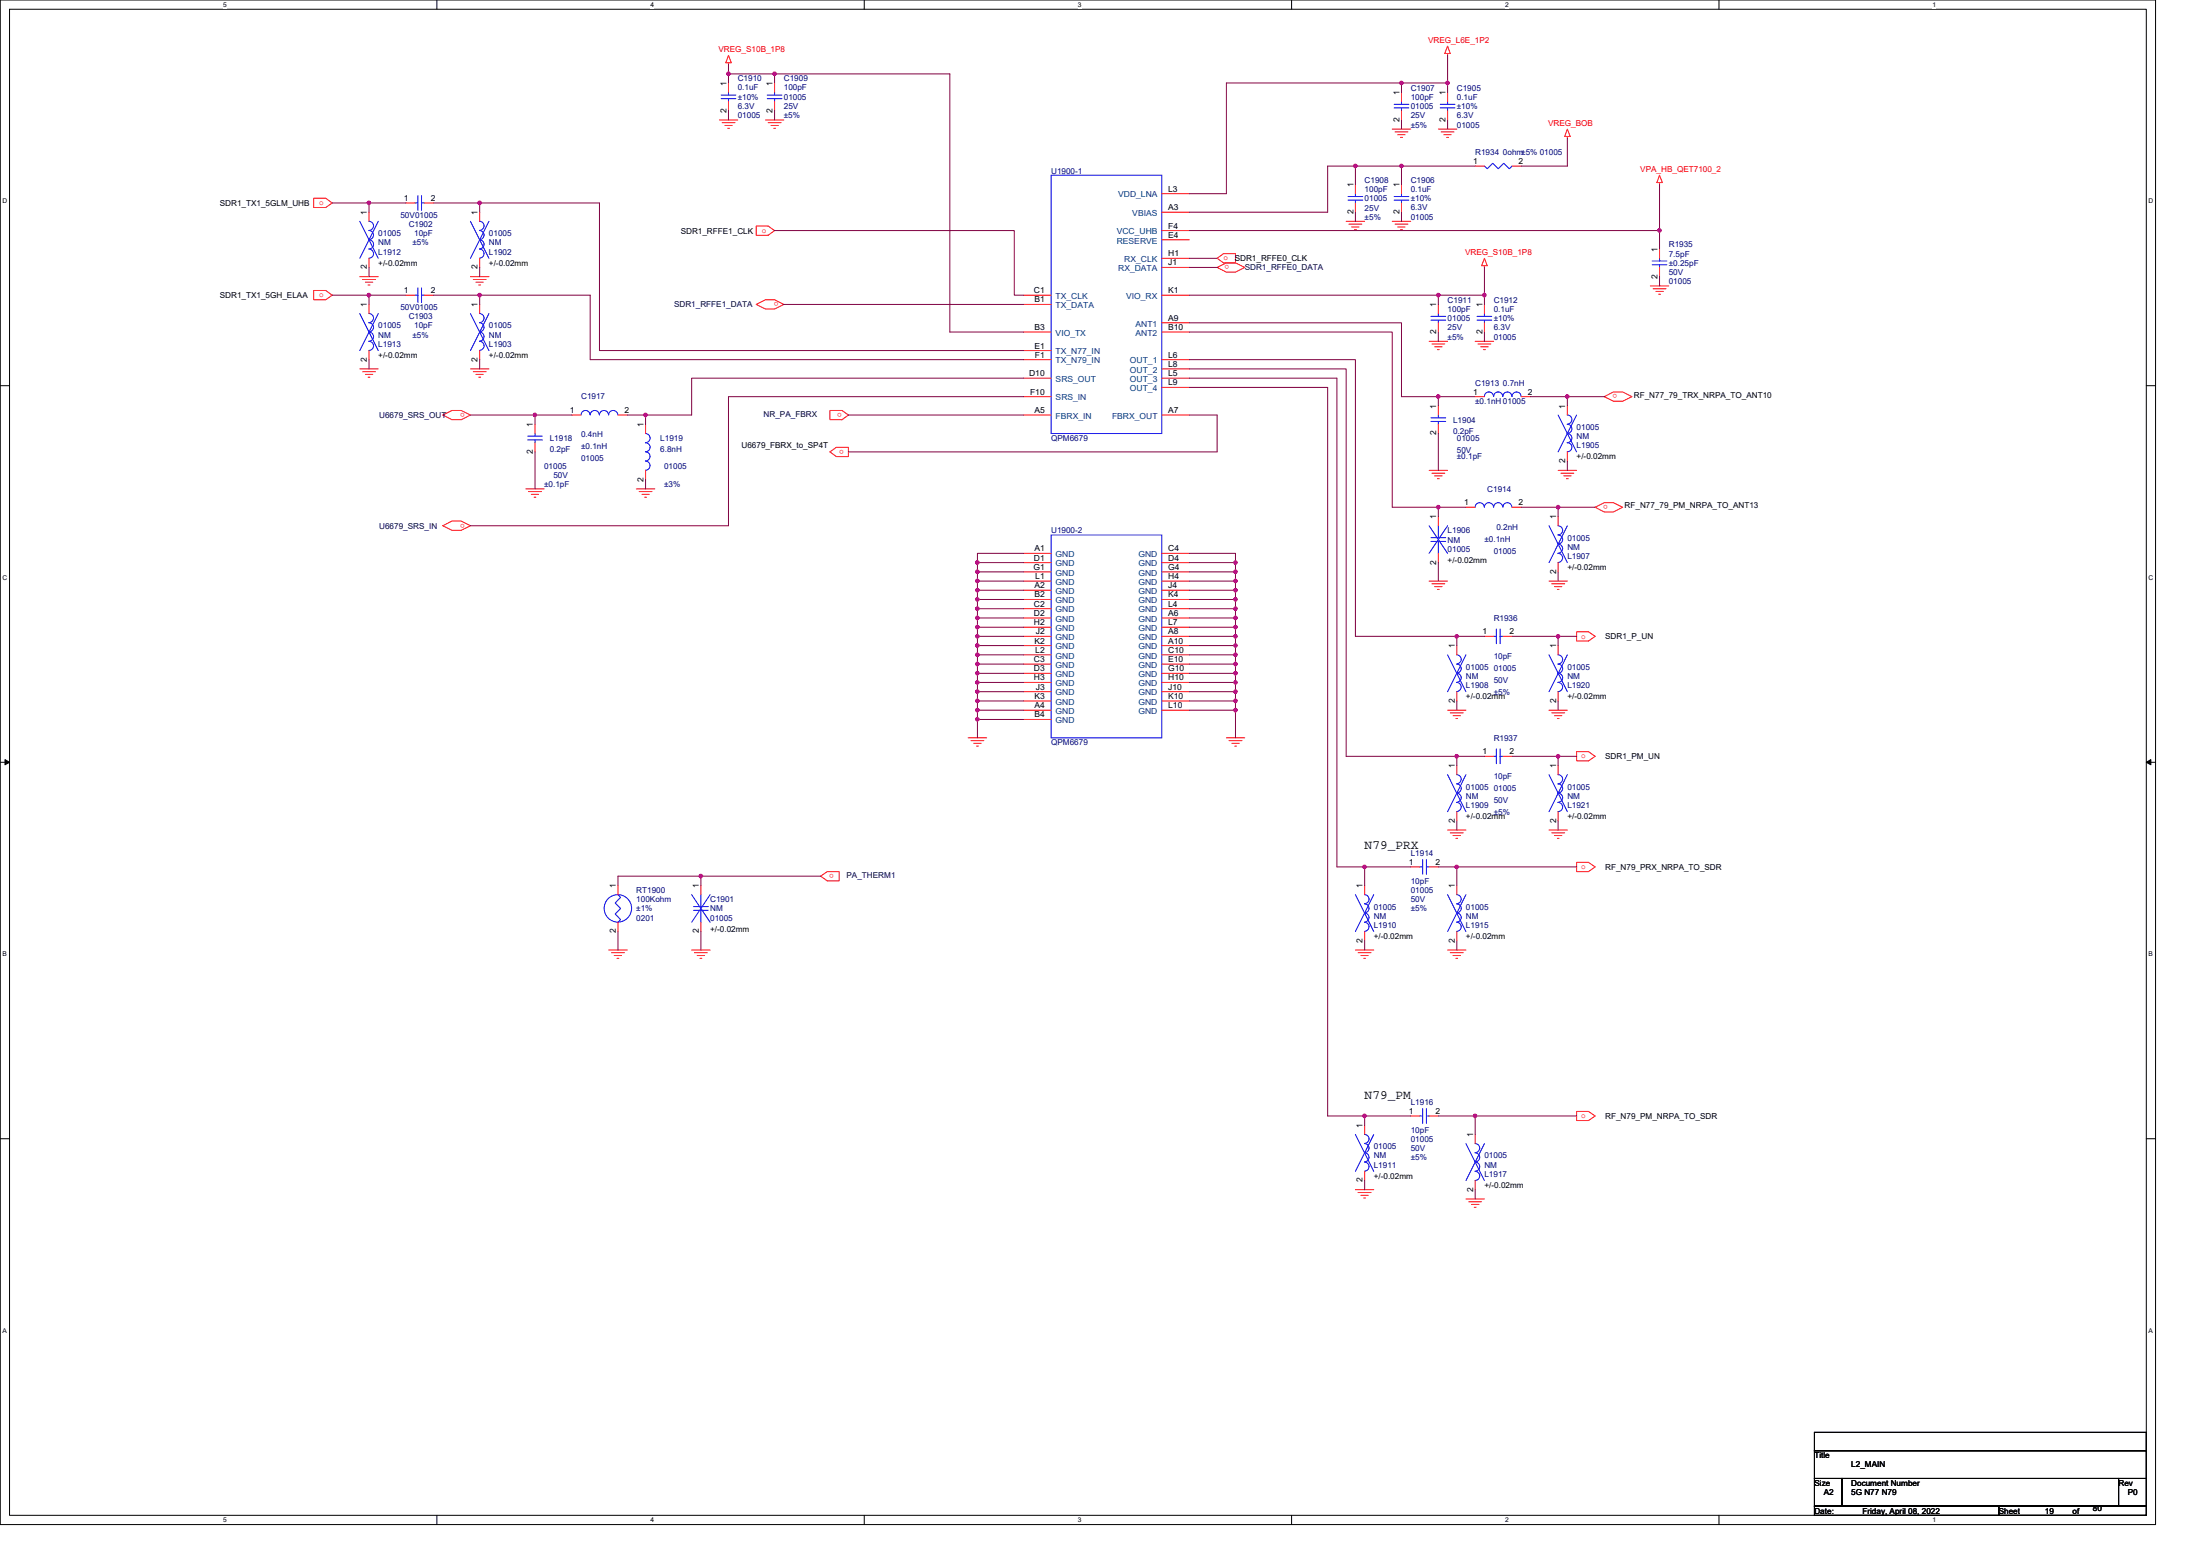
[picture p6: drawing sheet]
<svg xmlns="http://www.w3.org/2000/svg" width="297mm" height="210mm" viewBox="0 0 297 210" stroke-linecap="round" stroke-linejoin="round" font-family="sans-serif">
<path d="M0 0h291v205.7h-291zM1.3 1.2h288.5v203.3h-288.5z" fill="none" stroke="#000" stroke-width=".14"/>
<g fill="#fff">
<path d="M30.1 .1h.5v1h-.5z"/>
<path d="M30.1 204.6h.5v1h-.5z"/>
</g>
<path d="M59 0v1.2M59 204.5v1.2" fill="none" stroke="#000" stroke-width=".14"/>
<g fill="#fff">
<path d="M87.8 .1h.5v1h-.5z"/>
<path d="M87.8 204.6h.5v1h-.5z"/>
</g>
<path d="M116.7 0v1.2M116.7 204.5v1.2" fill="none" stroke="#000" stroke-width=".14"/>
<g fill="#fff">
<path d="M145.5 .1h.5v1h-.5z"/>
<path d="M145.5 204.6h.5v1h-.5z"/>
</g>
<path d="M174.4 0v1.2M174.4 204.5v1.2" fill="none" stroke="#000" stroke-width=".14"/>
<g fill="#fff">
<path d="M203.2 .1h.5v1h-.5z"/>
<path d="M203.2 204.6h.5v1h-.5z"/>
</g>
<path d="M232.1 0v1.2M232.1 204.5v1.2" fill="none" stroke="#000" stroke-width=".14"/>
<g fill="#fff">
<path d="M260.9 .1h.5v1h-.5z"/>
<path d="M260.9 204.6h.5v1h-.5z"/>
<path d="M.4 26.6h.6v1h-.6z"/>
<path d="M290.1 26.6h.6v1h-.6z"/>
<path d="M.4 77.4h.6v1h-.6z"/>
<path d="M290.1 77.4h.6v1h-.6z"/>
</g>
<path d="M0 52h1.3M289.8 52h1.2" fill="none" stroke="#000" stroke-width=".14"/>
<g fill="#fff">
<path d="M.4 128.3h.5v1h-.5z"/>
<path d="M290.1 128.3h.6v1h-.6z"/>
</g>
<path d="M0 102.9h1.3M289.8 102.9h1.2" fill="none" stroke="#000" stroke-width=".14"/>
<path d="M.7 102.5l.6 .4-.6 .3zM289.8 102.9l.6-.4v.7z" fill="#000" stroke="#000" stroke-width=".14"/>
<g fill="#fff">
<path d="M.4 179.1h.5v1h-.5z"/>
<path d="M290.1 179.1h.6v1h-.6z"/>
</g>
<path d="M0 153.7h1.3M289.8 153.7h1.2M245 199.5h3.7v3.7h-3.7zM245 193.3h44.8v2.5h-44.8zM245 195.8h44.8v3.7h-44.8zM248.7 199.5h37.3v3.7h-37.3zM286 199.5h3.8v3.7h-3.8zM245 203.2h24.9v1.3h-24.9zM269.9 203.2h19.9v1.3h-19.9z" fill="none" stroke="#000" stroke-width=".14"/>
<g fill="none" stroke="#f00" stroke-width=".14">
<path d="M97.1 16.2h2.5M97.5 16.6h1.7M97.9 16.9h1M98.3 17.3h.2M98.4 7.5l.3 1h-.7zM98.4 8.5v.2M98.4 11.2v1.2M98.4 13.7v1.2M103.4 16.2h2.4M103.7 16.6h1.8M104.1 16.9h1M104.5 17.3h.2"/>
<path d="M104.6 11.2v1.2M104.6 13.7v1.2M188 17.4h2.5M188.4 17.8h1.7M188.7 18.2h1M189.1 18.5h.3M189.2 12.4v1.3M189.2 14.9v1.3M194.2 17.4h2.5M194.6 17.8h1.7M194.9 18.2h1M195.3 18.5h.3"/>
<path d="M195.4 6.2l.4 1h-.7zM195.4 7.2v.3M195.4 12.4v1.3M195.4 14.9v1.3M211.6 18.4v.3M211.6 17.4l.4 1h-.7zM42.4 26.8h1.6l.8 .6-.8 .6h-1.6zM42.4 39.2h1.6l.8 .6-.8 .6h-1.6zM48.6 37.3h2.5M49 37.7h1.7M49.3 38.1h1M49.7 38.5h.3"/>
<path d="M49.8 28.6v1.3M49.8 34.9v1.2M54.8 27.4h1.2M54.8 39.8h1.2M57.3 27.4h1.2M57.3 39.8h1.2M63.5 37.3h2.5M63.9 37.7h1.7M64.3 38.1h1M64.6 38.5h.3M64.8 28.6v1.3M64.8 34.9v1.2"/>
<path d="M102.1 30.5h1.6l.9 .6-.9 .6h-1.6zM138.2 39.8h3.7M156.9 26.1h3.7M156.9 28.6h3.7M156.9 31.1h3.7M156.9 32.4h3.7M156.9 34.9h3.7M156.9 36.1h3.7M156.9 39.8h3.7M164.3 36.1l1.3-.6h1.2l1.3 .6-1.3 .6h-1.2zM164.3 34.9l.9-.7h1.6v1.3h-1.6zM181.8 29.9h2.5"/>
<path d="M182.1 30.2h1.8M182.5 30.6h1M182.9 31h.2M183 24.9v1.2M183 27.4v1.2M188 29.9h2.5M188.4 30.2h1.7M188.7 30.6h1M189.1 31h.3M189.2 24.9v1.2M189.2 27.4v1.2M199.2 22.4h1.2"/>
<path d="M200.4 35.9v.2M200.4 34.9l.4 1h-.8zM204.1 22.4h1.3M222.8 38.6h2.5M223.2 39h1.7M223.6 39.3h1M223.9 39.7h.3M224.1 23.6l.3 1h-.7zM224.1 24.6v.3M224.1 33.6v1.3M224.1 36.1v1.2M48.6 49.8h2.5"/>
<path d="M49 50.2h1.7M49.3 50.5h1M49.7 50.9h.3M49.8 41.1v1.2M49.8 47.3v1.2M59.8 56l1.2-.6h1.3l1.2 .6-1.2 .6h-1.3zM63.5 49.8h2.5M63.9 50.2h1.7M64.3 50.5h1M64.6 50.9h.3M64.8 41.1v1.2M64.8 47.3v1.2"/>
<path d="M72.2 57.3v1.2M72.2 59.8v1.2M77.2 56h1.3M83.4 56h1.3M87.2 57.3v1.2M102.1 41.1l1.3-.7h1.2l1.2 .7-1.2 .6h-1.2zM112.1 55.4h1.6l.9 .6-.9 .6h-1.6zM138.2 41.1h3.7M138.2 44.8h3.7M138.2 47.3h3.7M138.2 48.5h3.7M138.2 51h3.7"/>
<path d="M138.2 53.5h3.7M138.2 56h3.7M156.9 43.6h3.7M156.9 44.8h3.7M156.9 48.5h3.7M156.9 49.8h3.7M156.9 51h3.7M156.9 52.3h3.7M156.9 56h3.7M193 46.1h2.4M193.3 46.4h1.8M193.7 46.8h1"/>
<path d="M194.1 47.2h.2M194.2 41.1v1.2M194.2 43.6v1.2M194.2 54.8v1.2M194.2 57.3v1.2M199.2 53.5h1.2M199.2 46.1h2.5M199.6 46.4h1.7M199.9 46.8h1M200.3 47.2h.3M200.4 41.1v1.2M200.4 43.6v1.2"/>
<path d="M205.4 53.5h1.2M211.6 54.8v1.2M216.6 53.5l1.2-.6h1.3l1.2 .6-1.2 .6h-1.3zM59.8 71l1.2-.7h1.3l1.2 .7-1.2 .6h-1.3zM71 66h2.5M71.3 66.3h1.8M71.7 66.7h1M72.1 67.1h.2M85.9 66h2.5M86.3 66.3h1.7M86.7 66.7h1M87 67.1h.3"/>
<path d="M87.2 63.5v1.2M112.1 61l.8-.6h1.7v1.2h-1.7zM138.2 74.7h3.7M138.2 75.9h3.7M138.2 77.2h3.7M138.2 78.4h3.7M138.2 79.7h3.7M156.9 74.7h3.7M156.9 75.9h3.7M156.9 77.2h3.7M156.9 78.4h3.7M156.9 79.7h3.7"/>
<path d="M193 63.5h2.4M193 78.4h2.4M193.3 63.9h1.8M193.3 78.8h1.8M193.7 64.2h1M193.7 79.2h1M194.1 64.6h.2M194.1 79.5h.2M194.2 69.7v1.3M194.2 74.7v1.2M197.9 68.5h1.3M204.1 68.5h1.3"/>
<path d="M209.1 78.4h2.5M209.5 78.8h1.8M209.9 79.2h1M210.3 79.5h.2M210.4 63.5h2.5M210.4 69.7v1.3M210.4 75.9v1.3M210.8 63.9h1.7M211.1 64.2h1M211.5 64.6h.2M211.6 61v1.2M215.4 68.5l1.2-.7h1.2l1.3 .7-1.3 .6h-1.2z"/>
<path d="M130.7 99.6h2.5M131.1 99.9h1.7M138.2 80.9h3.7M138.2 82.1h3.7M138.2 83.4h3.7M138.2 84.6h3.7M138.2 85.9h3.7M138.2 87.1h3.7M138.2 88.4h3.7M138.2 89.6h3.7M138.2 90.9h3.7M138.2 92.1h3.7"/>
<path d="M138.2 93.3h3.7M138.2 94.6h3.7M138.2 95.8h3.7M138.2 97.1h3.7M156.9 80.9h3.7M156.9 82.1h3.7M156.9 83.4h3.7M156.9 84.6h3.7M156.9 85.9h3.7M156.9 87.1h3.7M156.9 88.4h3.7M156.9 89.6h3.7"/>
<path d="M156.9 90.9h3.7M156.9 92.1h3.7M156.9 93.3h3.7M156.9 94.6h3.7M156.9 95.8h3.7M165.6 99.6h2.5M165.9 99.9h1.8M195.4 95.8h2.5M195.8 96.2h1.8M196.2 96.6h1M196.6 97h.2M196.7 87.1v1.3"/>
<path d="M196.7 93.3v1.3M200.4 85.9h1.3M202.9 85.9h1.2M209.1 95.8h2.5M209.5 96.2h1.8M209.9 96.6h1M210.3 97h.2M210.4 87.1v1.3M210.4 93.3v1.3M212.9 85.3h1.6l.9 .6-.9 .6h-1.6zM83.4 119.5v1.2M94.6 119.5v1.2"/>
<path d="M110.8 118.2l.9-.6h1.6v1.3h-1.6zM131.5 100.3h1M131.8 100.7h.3M166.3 100.3h1M166.7 100.7h.2M184.3 119.5v1.2M190.5 117h1.2M193 117h1.2M195.4 112h2.5M195.8 112.4h1.8M196.2 112.8h1M196.6 113.1h.2"/>
<path d="M196.7 103.3v1.2M196.7 109.5v1.3M196.7 119.5v1.2M200.4 102.1h1.3M202.9 102.1h1.2M209.1 112h2.5M209.5 112.4h1.8M209.9 112.8h1M210.3 113.1h.2M210.4 103.3v1.2M210.4 109.5v1.3M212.9 101.4h1.6l.9 .7-.9 .6h-1.6z"/>
<path d="M212.9 116.4h1.6l.9 .6-.9 .6h-1.6zM82.2 128.2h2.5M82.6 128.6h1.7M82.9 128.9h1M83.3 129.3h.3M83.4 124.5v1.2M93.4 128.2h2.5M93.8 128.6h1.7M94.1 128.9h1M94.5 129.3h.3M94.6 124.5v1.2M183 128.2h2.5"/>
<path d="M183.4 128.6h1.7M183.7 128.9h1M184.1 129.3h.3M184.3 125.7v1.3M195.4 128.2h2.5M195.8 128.6h1.8M196.2 128.9h1M196.6 129.3h.2M196.7 125.7v1.3M184.3 151.8v1.3M184.3 158.1v1.2M190.5 150.6h1.2"/>
<path d="M193 150.6h1.2M199.2 153.1v1.2M199.2 159.3v1.2M212.9 150h1.6l.9 .6-.9 .6h-1.6zM183 160.5h2.5M183.4 160.9h1.7M183.7 161.3h1M184.1 161.7h.3M197.9 161.8h2.5M198.3 162.2h1.7M198.7 162.5h1M199 162.9h.3"/>
</g>
<g fill="none" stroke="#00f" stroke-width=".14">
<path d="M97.4 12.8h2M97.4 13.3h2M98.4 12.4v.4M98.4 13.3v.4M103.6 12.8h2M103.6 13.3h2M104.6 12.4v.4M104.6 13.3v.4M188.2 14.1h2M188.2 14.6h2M189.2 13.7v.4M189.2 14.6v.3"/>
<path d="M194.5 14.1h1.9M194.5 14.6h1.9M195.4 13.7v.4M195.4 14.6v.3M48.6 29.9l2.5 5M49.8 29.9a.61 .61 0 0 1 .6 .6 .61 .61 0 0 1-.6 .6M49.8 31.1a.61 .61 0 0 1 .6 .6 .61 .61 0 0 1-.6 .6M49.8 32.4a.61 .61 0 0 1 .6 .6 .61 .61 0 0 1-.6 .6M49.8 33.6a.61 .61 0 0 1 .6 .6 .61 .61 0 0 1-.6 .6M51.1 29.9l-2.5 5M56 27.4h.4M56 39.8h.4"/>
<path d="M56.4 26.4v2M56.4 38.8v2M56.9 26.4v2M56.9 27.4h.4M56.9 38.8v2M56.9 39.8h.4M63.5 29.9l2.5 5M64.7 29.9a.61 .61 0 0 1 .7 .6 .61 .61 0 0 1-.7 .6M64.7 31.1a.61 .61 0 0 1 .7 .6 .61 .61 0 0 1-.7 .6M64.7 32.4a.61 .61 0 0 1 .7 .6 .61 .61 0 0 1-.7 .6M64.7 33.6a.61 .61 0 0 1 .7 .6 .61 .61 0 0 1-.7 .6M66 29.9l-2.5 5"/>
<path d="M141.9 23.6h15v34.9h-15zM182 26.5h2M182 27h2M183 26.1v.4M183 27v.4M188.2 26.5h2M188.2 27h2M189.2 26.1v.4M189.2 27v.4M200.4 22.4l.4 .4 .7-.8 .8 .8 .7-.8 .8 .8 .3-.4M223.1 35.2h2M223.1 35.7h2"/>
<path d="M224.1 34.9v.3M224.1 35.7v.4M48.6 42.3l2.5 5M49.8 42.3a.61 .61 0 0 1 .6 .6 .61 .61 0 0 1-.6 .6M49.8 43.6a.61 .61 0 0 1 .6 .6 .61 .61 0 0 1-.6 .6M49.8 44.8a.61 .61 0 0 1 .6 .6 .61 .61 0 0 1-.6 .6M49.8 46.1a.61 .61 0 0 1 .6 .6 .61 .61 0 0 1-.6 .6M51.1 42.3l-2.5 5M63.5 42.3l2.5 5M64.7 42.3a.61 .61 0 0 1 .7 .6 .61 .61 0 0 1-.7 .6M64.7 43.6a.61 .61 0 0 1 .7 .6 .61 .61 0 0 1-.7 .6M64.7 44.8a.61 .61 0 0 1 .7 .6 .61 .61 0 0 1-.7 .6"/>
<path d="M64.7 46.1a.61 .61 0 0 1 .7 .6 .61 .61 0 0 1-.7 .6M66 42.3l-2.5 5M71.2 58.9h2M71.2 59.4h2M72.2 58.5v.4M72.2 59.4v.4M79.7 56a.6 .6 0 0 0-.6-.6 .6 .6 0 0 0-.6 .6M80.9 56a.61 .61 0 0 0-.6-.6 .61 .61 0 0 0-.6 .6M82.2 56a.61 .61 0 0 0-.6-.6 .61 .61 0 0 0-.7 .6M83.4 56a.61 .61 0 0 0-.6-.6 .61 .61 0 0 0-.6 .6M87.1 58.5a.61 .61 0 0 1 .7 .6 .61 .61 0 0 1-.7 .6 .61 .61 0 0 1 .7 .6 .61 .61 0 0 1-.7 .7M193.2 42.7h2"/>
<path d="M193.2 43.2h2M193.2 56.4h2M193.2 56.9h2M194.2 42.3v.4M194.2 43.2v.4M194.2 56v.4M194.2 56.9v.4M199.4 42.7h2M199.4 43.2h2M200.4 42.3v.4M200.4 43.2v.4M201.7 53.5a.61 .61 0 0 0-.7-.6 .61 .61 0 0 0-.6 .6"/>
<path d="M202.9 53.5a.61 .61 0 0 0-.6-.6 .61 .61 0 0 0-.6 .6M204.1 53.5a.6 .6 0 0 0-.6-.6 .6 .6 0 0 0-.6 .6M205.4 53.5a.61 .61 0 0 0-.6-.6 .61 .61 0 0 0-.7 .6M210.4 56l2.5 5M211.6 56a.61 .61 0 0 1 .6 .6 .61 .61 0 0 1-.6 .6 .62 .62 0 0 1 .6 .7 .62 .62 0 0 1-.6 .6 .62 .62 0 0 1 .6 .6 .62 .62 0 0 1-.6 .6 .61 .61 0 0 1 .6 .6 .61 .61 0 0 1-.6 .7M212.9 56l-2.5 5M87.1 61a.61 .61 0 0 1 .7 .6 .61 .61 0 0 1-.7 .6M87.1 62.2a.61 .61 0 0 1 .7 .6 .61 .61 0 0 1-.7 .7M141.9 72.2h15v27.4h-15zM193 71l2.4 3.7M193.2 72.6h2M193.2 73.1h2"/>
<path d="M194.2 71v1.6M194.2 73.1v1.6M195.4 71l-2.4 3.7M200.4 68.4a.61 .61 0 0 0-.6-.6 .61 .61 0 0 0-.6 .6M201.7 68.4a.61 .61 0 0 0-.7-.6 .61 .61 0 0 0-.6 .6M202.9 68.4a.61 .61 0 0 0-.6-.6 .61 .61 0 0 0-.6 .6M204.1 68.4a.6 .6 0 0 0-.6-.6 .6 .6 0 0 0-.6 .6M209.1 71l2.5 4.9M210.4 71a.61 .61 0 0 1 .6 .6 .61 .61 0 0 1-.6 .6M210.4 72.2a.6 .6 0 0 1 .6 .6 .6 .6 0 0 1-.6 .6 .62 .62 0 0 1 .6 .6 .62 .62 0 0 1-.6 .7 .62 .62 0 0 1 .6 .6 .62 .62 0 0 1-.6 .6M211.6 71l-2.5 4.9M195.4 88.4l2.5 4.9"/>
<path d="M196.7 88.4a.61 .61 0 0 1 .6 .6 .61 .61 0 0 1-.6 .6M196.7 89.6a.61 .61 0 0 1 .6 .6 .61 .61 0 0 1-.6 .6M196.7 90.9a.6 .6 0 0 1 .6 .6 .6 .6 0 0 1-.6 .6 .62 .62 0 0 1 .6 .6 .62 .62 0 0 1-.6 .6M197.9 88.4l-2.5 4.9M201.7 85.9h.3M202 84.9v2M202.5 84.9v2M202.5 85.9h.4M209.1 88.4l2.5 4.9M210.4 88.4a.61 .61 0 0 1 .6 .6 .61 .61 0 0 1-.6 .6M210.4 89.6a.61 .61 0 0 1 .6 .6 .61 .61 0 0 1-.6 .6M210.4 90.9a.6 .6 0 0 1 .6 .6 .6 .6 0 0 1-.6 .6 .62 .62 0 0 1 .6 .6 .62 .62 0 0 1-.6 .6"/>
<path d="M211.6 88.4l-2.5 4.9M191.7 117h.4M192.1 116v2M192.6 116v2M192.6 117h.4M195.4 104.5l2.5 5M196.7 104.5a.61 .61 0 0 1 .6 .7 .61 .61 0 0 1-.6 .6 .62 .62 0 0 1 .6 .6 .62 .62 0 0 1-.6 .6 .62 .62 0 0 1 .6 .6 .62 .62 0 0 1-.6 .7 .62 .62 0 0 1 .6 .6 .62 .62 0 0 1-.6 .6M197.9 104.5l-2.5 5M201.7 102.1h.3M202 101.1v2M202.5 101.1v2M202.5 102.1h.4"/>
<path d="M209.1 104.5l2.5 5M210.4 104.5a.61 .61 0 0 1 .6 .7 .61 .61 0 0 1-.6 .6 .62 .62 0 0 1 .6 .6 .62 .62 0 0 1-.6 .6 .62 .62 0 0 1 .6 .6 .62 .62 0 0 1-.6 .7 .62 .62 0 0 1 .6 .6 .62 .62 0 0 1-.6 .6M211.6 104.5l-2.5 5M83.4 120.7l.4 .4-.7 .8 .7 .7-.7 .7 .7 .8-.4 .4M93.4 120.7l2.5 3.8M93.6 122.3h2M93.6 122.9h2M94.6 120.7v1.6M94.6 122.9v1.6M95.9 120.7l-2.5 3.8M183 120.7l2.5 5M184.2 120.7a.61 .61 0 0 1 .6 .6 .61 .61 0 0 1-.6 .7"/>
<path d="M184.2 122a.6 .6 0 0 1 .6 .6 .6 .6 0 0 1-.6 .6 .62 .62 0 0 1 .6 .6 .62 .62 0 0 1-.6 .6 .62 .62 0 0 1 .6 .7 .62 .62 0 0 1-.6 .6M185.5 120.7l-2.5 5M195.4 120.7l2.5 5M196.7 120.7a.61 .61 0 0 1 .6 .6 .61 .61 0 0 1-.6 .7M196.7 122a.6 .6 0 0 1 .6 .6 .6 .6 0 0 1-.6 .6 .62 .62 0 0 1 .6 .6 .62 .62 0 0 1-.6 .6 .62 .62 0 0 1 .6 .7 .62 .62 0 0 1-.6 .6M197.9 120.7l-2.5 5M183 153.1l2.5 5M184.2 153.1a.6 .6 0 0 1 .6 .6 .6 .6 0 0 1-.6 .6M184.2 154.3a.61 .61 0 0 1 .6 .6 .61 .61 0 0 1-.6 .7M184.2 155.6a.61 .61 0 0 1 .6 .6 .61 .61 0 0 1-.6 .6M184.2 156.8a.61 .61 0 0 1 .6 .6 .61 .61 0 0 1-.6 .7M185.5 153.1l-2.5 5"/>
<path d="M191.7 150.6h.4M192.1 149.6v2M192.6 149.6v2M192.6 150.6h.4M197.9 154.3l2.5 5M199.2 154.3a.61 .61 0 0 1 .6 .6 .61 .61 0 0 1-.6 .7M199.2 155.6a.61 .61 0 0 1 .6 .6 .61 .61 0 0 1-.6 .6M199.2 156.8a.61 .61 0 0 1 .6 .6 .61 .61 0 0 1-.6 .7M199.2 158.1a.61 .61 0 0 1 .6 .6 .61 .61 0 0 1-.6 .6M200.4 154.3l-2.5 5"/>
<circle cx="83.4" cy="122.6" r="1.85"/>
</g>
<g fill="none" stroke="#800040" stroke-width=".14">
<path d="M98.4 10h6.2M98.4 8.7v1.3M98.4 10v1.2M98.4 14.9v1.3M104.6 10v1.2M104.6 14.9v1.3M104.6 10h23.6v34.8h10M189.2 11.2h-23.6v14.9h-5M189.2 11.2v1.2M189.2 16.2v1.2M189.2 11.2h6.2M195.4 7.5v3.7"/>
<path d="M195.4 11.2v1.2M195.4 16.2v1.2M211.6 18.7v3.7h-6.2M44.8 27.4h5M44.8 39.8h5M49.8 27.4h5M49.8 39.8h5M49.8 39.8v1.3M49.8 36.1v1.2M49.8 27.4v1.2M58.5 39.8h6.3M58.5 27.4h6.3"/>
<path d="M64.8 27.4h16.1v19.9h57.3M64.8 27.4v1.2M64.8 36.1v1.2M64.8 39.8v1.3M64.8 39.8h14.9v8.7h58.5M104.6 31.1h32.3v8.7h1.3M160.6 34.9h3.7M160.6 36.1h3.7M160.6 31.1h63.5M160.6 39.8h33.6M183 22.4v2.5M183 22.4h-3.7v6.2h-18.7"/>
<path d="M183 28.6v1.3M183 22.4h6.2M189.2 22.4v2.5M189.2 28.6v1.3M189.2 22.4h10M194.2 39.8v1.3M194.2 39.8h6.2M200.4 39.8v1.3M200.4 36.1v3.7M224.1 37.3v1.3M224.1 31.1v2.5M224.1 24.9v6.2"/>
<path d="M49.8 48.5v1.3M63.5 56h8.7M64.8 48.5v1.3M72.2 56v1.3M72.2 56h5M84.7 56h2.5M87.2 56v1.3M105.8 41.1h32.4M114.6 56h23.6M138.2 53.5h-39.8v17.5h-34.9M138.2 51h-44.8v5h-6.2M160.6 43.6h28.6v9.9h5"/>
<path d="M160.6 44.8h27.4v23.7h6.2M160.6 48.5h22.4v37.4h13.7M160.6 49.8h21.2v52.3h14.9M160.6 52.3h18.7v98.3h5M160.6 51h19.9v66h3.8M160.6 56h3.7v5h-49.7M194.2 44.8v1.3M194.2 53.5v1.3M194.2 58.5v5M194.2 53.5h5M200.4 44.8v1.3M206.6 53.5h5"/>
<path d="M211.6 53.5v1.3M211.6 53.5h5M72.2 61v5M87.2 64.7v1.3M132 75.9h6.2M132 77.2h6.2M132 78.4h6.2M132 79.7h6.2M132 77.2v1.2M132 78.4v1.3M132 79.7v2.4M138.2 74.7h-6.2v2.5"/>
<path d="M160.6 74.7h6.2v3.7M160.6 75.9h6.2M160.6 77.2h6.2M160.6 78.4h6.2M160.6 79.7h6.2M166.8 78.4v21.2M194.2 68.5h3.7M194.2 68.5v1.2M194.2 75.9v2.5M205.4 68.5h5M210.4 68.5v1.2M210.4 77.2v1.2"/>
<path d="M210.4 68.5h5M211.6 62.2v1.3M132 80.9h6.2M132 82.1h6.2M132 83.4h6.2M132 84.6h6.2M132 85.9h6.2M132 87.1h6.2M132 88.4h6.2M132 89.6h6.2M132 90.9h6.2M132 92.1h6.2"/>
<path d="M132 93.3h6.2M132 94.6h6.2M132 95.8h6.2M132 97.1h6.2M132 82.1v2.5M132 84.6v2.5M132 87.1v1.3M132 88.4v3.7M132 92.1v1.2M132 93.3v6.3M160.6 80.9h6.2M160.6 82.1h6.2"/>
<path d="M160.6 83.4h6.2M160.6 84.6h6.2M160.6 85.9h6.2M160.6 87.1h6.2M160.6 88.4h6.2M160.6 89.6h6.2M160.6 90.9h6.2M160.6 92.1h6.2M160.6 93.3h6.2M160.6 94.6h6.2M160.6 95.8h6.2M196.7 85.9h3.7"/>
<path d="M196.7 85.9v1.2M196.7 94.6v1.2M204.1 85.9h6.3M210.4 94.6v1.2M212.9 85.9h-2.5v1.2M94.6 118.2h16.2M94.6 118.2h-11.2v1.3M94.6 118.2v1.3M184.3 117h6.2M184.3 117v2.5M194.2 117h2.5M196.7 102.1h3.7"/>
<path d="M196.7 102.1v1.2M196.7 110.8v1.2M196.7 117v2.5M196.7 117h16.2M204.1 102.1h6.3M210.4 110.8v1.2M212.9 102.1h-2.5v1.2M83.4 125.7v2.5M94.6 125.7v2.5M184.3 127v1.2M196.7 127v1.2M184.3 159.3v1.2"/>
<path d="M190.5 150.6h-6.2v1.2M194.2 150.6h5M199.2 150.6v2.5M199.2 150.6h13.7M199.2 160.5v1.3"/>
</g>
<g fill="#f0f" stroke="#f0f" stroke-width=".14">
<circle cx="189.2" cy="11.2" r=".24"/>
<circle cx="195.4" cy="11.2" r=".24"/>
<circle cx="98.4" cy="10" r=".23"/>
<circle cx="104.6" cy="10" r=".23"/>
<circle cx="189.2" cy="22.4" r=".24"/>
<circle cx="183" cy="22.4" r=".24"/>
<circle cx="64.8" cy="27.4" r=".24"/>
<circle cx="224.1" cy="31.1" r=".24"/>
<circle cx="200.4" cy="39.8" r=".24"/>
<circle cx="49.8" cy="39.8" r=".24"/>
<circle cx="64.8" cy="39.8" r=".24"/>
<circle cx="194.2" cy="39.8" r=".24"/>
<circle cx="194.2" cy="53.5" r=".24"/>
<circle cx="211.6" cy="53.5" r=".24"/>
<circle cx="194.2" cy="68.4" r=".24"/>
<circle cx="210.4" cy="68.4" r=".24"/>
<circle cx="196.7" cy="85.9" r=".23"/>
<circle cx="210.4" cy="85.9" r=".23"/>
<circle cx="196.7" cy="102" r=".24"/>
<circle cx="210.4" cy="102" r=".24"/>
<circle cx="184.2" cy="117" r=".23"/>
<circle cx="184.2" cy="150.6" r=".24"/>
<circle cx="132" cy="82.1" r=".24"/>
<circle cx="132" cy="89.6" r=".24"/>
<circle cx="132" cy="94.6" r=".24"/>
<circle cx="132" cy="95.8" r=".24"/>
<circle cx="132" cy="97.1" r=".24"/>
<circle cx="166.8" cy="75.9" r=".24"/>
<circle cx="166.8" cy="79.7" r=".23"/>
<circle cx="166.8" cy="80.9" r=".24"/>
<circle cx="166.8" cy="82.1" r=".24"/>
<circle cx="166.8" cy="83.4" r=".24"/>
<circle cx="166.8" cy="84.6" r=".23"/>
<circle cx="166.8" cy="85.9" r=".23"/>
<circle cx="166.8" cy="87.1" r=".24"/>
<circle cx="166.8" cy="88.4" r=".24"/>
<circle cx="166.8" cy="89.6" r=".24"/>
<circle cx="166.8" cy="90.8" r=".23"/>
<circle cx="166.8" cy="92.1" r=".23"/>
<circle cx="166.8" cy="93.3" r=".24"/>
<circle cx="166.8" cy="94.6" r=".24"/>
<circle cx="166.8" cy="95.8" r=".24"/>
<circle cx="132" cy="75.9" r=".24"/>
<circle cx="132" cy="77.2" r=".24"/>
<circle cx="132" cy="78.4" r=".24"/>
<circle cx="132" cy="79.7" r=".24"/>
<circle cx="132" cy="80.9" r=".24"/>
<circle cx="132" cy="83.4" r=".24"/>
<circle cx="132" cy="84.6" r=".24"/>
<circle cx="132" cy="85.9" r=".24"/>
<circle cx="132" cy="87.1" r=".24"/>
<circle cx="132" cy="88.4" r=".24"/>
<circle cx="132" cy="90.9" r=".24"/>
<circle cx="132" cy="92.1" r=".24"/>
<circle cx="132" cy="93.3" r=".24"/>
<circle cx="166.8" cy="77.2" r=".24"/>
<circle cx="166.8" cy="78.4" r=".23"/>
<circle cx="49.8" cy="27.4" r=".24"/>
<circle cx="72.2" cy="56" r=".24"/>
<circle cx="87.2" cy="56" r=".24"/>
<circle cx="94.6" cy="118.2" r=".24"/>
<circle cx="196.7" cy="117" r=".23"/>
<circle cx="199.2" cy="150.6" r=".24"/>
</g>
<g font-size="1.7">
<text x="184.3" y="114.6">N79_PRX</text>
<text x="184.3" y="148.3">N79_PM</text>
</g>
<g font-size="1.1" fill="#f00">
<text x="192.8" y="5.8">VREG_L6E_1P2</text>
<text x="97" y="7">VREG_S10B_1P8</text>
<text x="209" y="17">VREG_BOB</text>
<text x="221.5" y="23.2">VPA_HB_QET7100_2</text>
<text x="43.1" y="27.7">o</text>
<text x="102.8" y="31.4">o</text>
<text x="165.2" y="35.1">o</text>
<text x="165.9" y="35.8" transform="rotate(180 165.9 35.8)">o</text>
<text x="197.8" y="34.4">VREG_S10B_1P8</text>
<text x="43.1" y="40.1">o</text>
<text x="105.1" y="40.8" transform="rotate(180 105.1 40.8)">o</text>
<text x="218.4" y="53.2" transform="rotate(180 218.4 53.2)">o</text>
<text x="62.8" y="55.7" transform="rotate(180 62.8 55.7)">o</text>
<text x="113.7" y="55.7" transform="rotate(180 113.7 55.7)">o</text>
<text x="113.9" y="60.7" transform="rotate(180 113.9 60.7)">o</text>
<text x="62.8" y="70.7" transform="rotate(180 62.8 70.7)">o</text>
<text x="217.1" y="68.2" transform="rotate(180 217.1 68.2)">o</text>
<text x="213.5" y="86.2">o</text>
<text x="213.5" y="102.3">o</text>
<text x="112.6" y="118" transform="rotate(180 112.6 118)">o</text>
<text x="213.5" y="117.3">o</text>
<text x="213.5" y="150.9">o</text>
</g>
<g font-size="1.1">
<text x="98.1" y="11.6" transform="rotate(-90 98.1 11.6)">1</text>
<text x="104.3" y="11.6" transform="rotate(-90 104.3 11.6)">1</text>
<text x="98.1" y="15.2" transform="rotate(-90 98.1 15.2)">2</text>
<text x="104.3" y="15.2" transform="rotate(-90 104.3 15.2)">2</text>
<text x="189" y="16.4" transform="rotate(-90 189 16.4)">2</text>
<text x="189" y="12.8" transform="rotate(-90 189 12.8)">1</text>
<text x="195.2" y="16.4" transform="rotate(-90 195.2 16.4)">2</text>
<text x="195.2" y="12.8" transform="rotate(-90 195.2 12.8)">1</text>
<text x="198.9" y="22.1">1</text>
<text x="205" y="22.1">2</text>
<text x="29.7" y="27.8">SDR1_TX1_5GLM_UHB</text>
<text x="49.5" y="29" transform="rotate(-90 49.5 29)">1</text>
<text x="54.5" y="27.1">1</text>
<text x="58.2" y="27.1">2</text>
<text x="64.5" y="29" transform="rotate(-90 64.5 29)">1</text>
<text x="157.7" y="25.9">L3</text>
<text x="157.7" y="28.4">A3</text>
<text x="182.7" y="28.9" transform="rotate(-90 182.7 28.9)">2</text>
<text x="182.7" y="25.3" transform="rotate(-90 182.7 25.3)">1</text>
<text x="189" y="28.9" transform="rotate(-90 189 28.9)">2</text>
<text x="189" y="25.3" transform="rotate(-90 189 25.3)">1</text>
<text x="51.1" y="35.9">+/-0.02mm</text>
<text x="66" y="35.9">+/-0.02mm</text>
<text x="91.9" y="31.5">SDR1_RFFE1_CLK</text>
<text x="157.7" y="35.8">J1</text>
<text x="157.7" y="34.6">H1</text>
<text x="157.7" y="30.8">F4</text>
<text x="157.7" y="32.1">E4</text>
<text x="166.7" y="35.2">SDR1_RFFE0_CLK</text>
<text x="223.8" y="34" transform="rotate(-90 223.8 34)">1</text>
<text x="29.7" y="40.2">SDR1_TX1_5GH_ELAA</text>
<text x="49.5" y="41.4" transform="rotate(-90 49.5 41.4)">1</text>
<text x="49.5" y="36.4" transform="rotate(-90 49.5 36.4)">2</text>
<text x="54.5" y="39.6">1</text>
<text x="58.2" y="39.6">2</text>
<text x="64.5" y="41.4" transform="rotate(-90 64.5 41.4)">1</text>
<text x="64.5" y="36.4" transform="rotate(-90 64.5 36.4)">2</text>
<text x="139.6" y="39.6">C1</text>
<text x="139.7" y="40.8">B1</text>
<text x="157.7" y="39.6">K1</text>
<text x="193.9" y="41.4" transform="rotate(-90 193.9 41.4)">1</text>
<text x="200.1" y="41.4" transform="rotate(-90 200.1 41.4)">1</text>
<text x="223.8" y="37.6" transform="rotate(-90 223.8 37.6)">2</text>
<text x="139.7" y="44.5">B3</text>
<text x="139.7" y="47">E1</text>
<text x="157.7" y="43.3">A9</text>
<text x="157.7" y="44.5">B10</text>
<text x="193.9" y="45.1" transform="rotate(-90 193.9 45.1)">2</text>
<text x="200.1" y="45.1" transform="rotate(-90 200.1 45.1)">2</text>
<text x="49.5" y="48.8" transform="rotate(-90 49.5 48.8)">2</text>
<text x="51.1" y="48.3">+/-0.02mm</text>
<text x="64.5" y="48.8" transform="rotate(-90 64.5 48.8)">2</text>
<text x="66" y="48.3">+/-0.02mm</text>
<text x="139" y="50.8">D10</text>
<text x="139.1" y="53.3">F10</text>
<text x="139.7" y="48.3">F1</text>
<text x="157.7" y="48.3">L6</text>
<text x="157.7" y="49.5">L8</text>
<text x="157.7" y="50.8">L5</text>
<text x="157.7" y="52">L9</text>
<text x="198.9" y="53.3">1</text>
<text x="206.3" y="53.3">2</text>
<text x="220.6" y="53.7">RF_N77_79_TRX_NRPA_TO_ANT10</text>
<text x="72" y="57.6" transform="rotate(-90 72 57.6)">1</text>
<text x="77" y="55.7">1</text>
<text x="84.3" y="55.7">2</text>
<text x="86.9" y="57.6" transform="rotate(-90 86.9 57.6)">1</text>
<text x="139.7" y="55.7">A5</text>
<text x="157.7" y="55.7">A7</text>
<text x="193.9" y="58.8" transform="rotate(-90 193.9 58.8)">2</text>
<text x="193.9" y="55.1" transform="rotate(-90 193.9 55.1)">1</text>
<text x="211.3" y="55.1" transform="rotate(-90 211.3 55.1)">1</text>
<text x="72" y="61.3" transform="rotate(-90 72 61.3)">2</text>
<text x="86.9" y="65" transform="rotate(-90 86.9 65)">2</text>
<text x="100.1" y="60.5">U6679_FBRX_to_SP4T</text>
<text x="211.3" y="62.5" transform="rotate(-90 211.3 62.5)">2</text>
<text x="212.9" y="62">+/-0.02mm</text>
<text x="193.9" y="70.1" transform="rotate(-90 193.9 70.1)">1</text>
<text x="197.7" y="68.2">1</text>
<text x="205" y="68.2">2</text>
<text x="210.1" y="70.1" transform="rotate(-90 210.1 70.1)">1</text>
<text x="219.3" y="68.6">RF_N77_79_PM_NRPA_TO_ANT13</text>
<text x="139.5" y="76.9">G1</text>
<text x="139.6" y="75.6">D1</text>
<text x="139.7" y="74.4">A1</text>
<text x="157.7" y="74.4">C4</text>
<text x="157.7" y="75.6">D4</text>
<text x="157.7" y="76.9">G4</text>
<text x="193.9" y="76.2" transform="rotate(-90 193.9 76.2)">2</text>
<text x="195.4" y="75.9">+/-0.02mm</text>
<text x="210.1" y="77.4" transform="rotate(-90 210.1 77.4)">2</text>
<text x="211.6" y="76.9">+/-0.02mm</text>
<text x="139.6" y="81.9">C2</text>
<text x="139.6" y="83.1">D2</text>
<text x="139.7" y="79.4">A2</text>
<text x="139.7" y="80.6">B2</text>
<text x="139.8" y="78.1">L1</text>
<text x="157.7" y="78.1">H4</text>
<text x="157.7" y="79.4">J4</text>
<text x="157.7" y="80.6">K4</text>
<text x="157.7" y="81.9">L4</text>
<text x="157.7" y="83.1">A6</text>
<text x="139.6" y="84.4">H2</text>
<text x="139.6" y="89.3">C3</text>
<text x="139.7" y="86.8">K2</text>
<text x="139.8" y="88.1">L2</text>
<text x="139.8" y="85.6">J2</text>
<text x="157.7" y="84.4">L7</text>
<text x="157.7" y="85.6">A8</text>
<text x="157.7" y="86.8">A10</text>
<text x="157.7" y="88.1">C10</text>
<text x="157.7" y="89.3">E10</text>
<text x="196.4" y="87.5" transform="rotate(-90 196.4 87.5)">1</text>
<text x="200.2" y="85.6">1</text>
<text x="203.8" y="85.6">2</text>
<text x="210.1" y="87.5" transform="rotate(-90 210.1 87.5)">1</text>
<text x="216.7" y="86.3">SDR1_P_UN</text>
<text x="139.6" y="90.6">D3</text>
<text x="139.6" y="91.8">H3</text>
<text x="139.7" y="94.3">K3</text>
<text x="139.7" y="95.6">A4</text>
<text x="139.8" y="93.1">J3</text>
<text x="157.7" y="90.6">G10</text>
<text x="157.7" y="91.8">H10</text>
<text x="157.7" y="93.1">J10</text>
<text x="157.7" y="94.3">K10</text>
<text x="157.7" y="95.6">L10</text>
<text x="196.4" y="94.8" transform="rotate(-90 196.4 94.8)">2</text>
<text x="197.9" y="94.4">+/-0.02mm</text>
<text x="210.1" y="94.8" transform="rotate(-90 210.1 94.8)">2</text>
<text x="211.6" y="94.4">+/-0.02mm</text>
<text x="139.7" y="96.8">B4</text>
<text x="200.2" y="101.8">1</text>
<text x="203.8" y="101.8">2</text>
<text x="196.4" y="103.7" transform="rotate(-90 196.4 103.7)">1</text>
<text x="210.1" y="103.7" transform="rotate(-90 210.1 103.7)">1</text>
<text x="216.7" y="102.4">SDR1_PM_UN</text>
<text x="196.4" y="111" transform="rotate(-90 196.4 111)">2</text>
<text x="197.9" y="110.6">+/-0.02mm</text>
<text x="210.1" y="111" transform="rotate(-90 210.1 111)">2</text>
<text x="211.6" y="110.6">+/-0.02mm</text>
<text x="83.2" y="119.9" transform="rotate(-90 83.2 119.9)">1</text>
<text x="94.4" y="119.9" transform="rotate(-90 94.4 119.9)">1</text>
<text x="184" y="119.9" transform="rotate(-90 184 119.9)">1</text>
<text x="190.2" y="116.7">1</text>
<text x="193.8" y="116.7">2</text>
<text x="196.4" y="119.9" transform="rotate(-90 196.4 119.9)">1</text>
<text x="216.7" y="117.4">RF_N79_PRX_NRPA_TO_SDR</text>
<text x="83.2" y="126" transform="rotate(-90 83.2 126)">2</text>
<text x="94.4" y="126" transform="rotate(-90 94.4 126)">2</text>
<text x="95.9" y="125.7">+/-0.02mm</text>
<text x="184" y="127.2" transform="rotate(-90 184 127.2)">2</text>
<text x="185.5" y="126.7">+/-0.02mm</text>
<text x="196.4" y="127.2" transform="rotate(-90 196.4 127.2)">2</text>
<text x="197.9" y="126.7">+/-0.02mm</text>
<text x="184" y="152.2" transform="rotate(-90 184 152.2)">1</text>
<text x="190.2" y="150.3">1</text>
<text x="193.8" y="150.3">2</text>
<text x="198.9" y="153.5" transform="rotate(-90 198.9 153.5)">1</text>
<text x="216.7" y="151">RF_N79_PM_NRPA_TO_SDR</text>
<text x="184" y="159.6" transform="rotate(-90 184 159.6)">2</text>
<text x="185.5" y="159.1">+/-0.02mm</text>
<text x="198.9" y="160.8" transform="rotate(-90 198.9 160.8)">2</text>
<text x="200.4" y="160.3">+/-0.02mm</text>
<text x="245" y="196.8">Title</text>
<text x="245" y="200.5">Size</text>
<text x="246.2" y="201.8">A2</text>
<text x="250" y="200.5">Document Number</text>
<text x="250" y="201.8">5G N77 N79</text>
<text x="250" y="198">L2_MAIN</text>
<text x="282.6" y="203.9">80</text>
<text x="286" y="200.5">Rev</text>
<text x="287.3" y="201.8">P0</text>
<text x="245" y="204.3">Date:</text>
<text x="251.5" y="204.3">Friday, April 08, 2022</text>
<text x="269.9" y="204.3">Sheet</text>
<text x="276.1" y="204.3">19</text>
<text x="279.8" y="204.3">of</text>
</g>
<g font-size="1.1" fill="#000080">
<text x="99.6" y="11">C1910</text>
<text x="105.8" y="11">C1909</text>
<text x="99.6" y="12.2">0.1uF</text>
<text x="99.6" y="16">01005</text>
<text x="99.6" y="14.7">6.3V</text>
<text x="99.6" y="13.5">±10%</text>
<text x="105.8" y="12.2">100pF</text>
<text x="105.8" y="13.5">01005</text>
<text x="105.8" y="14.7">25V</text>
<text x="105.8" y="16">±5%</text>
<text x="190.5" y="12.2">C1907</text>
<text x="190.5" y="13.5">100pF</text>
<text x="190.5" y="14.7">01005</text>
<text x="190.5" y="16">25V</text>
<text x="190.5" y="17.2">±5%</text>
<text x="196.7" y="12.2">C1905</text>
<text x="196.7" y="13.5">0.1uF</text>
<text x="196.7" y="17.2">01005</text>
<text x="196.7" y="16">6.3V</text>
<text x="196.7" y="14.7">±10%</text>
<text x="141.9" y="23.4">U1900-1</text>
<text x="199.2" y="20.9">R1934 0ohm±5% 01005</text>
<text x="54.1" y="29.4">50V01005</text>
<text x="184.3" y="24.7">C1908</text>
<text x="184.3" y="25.9">100pF</text>
<text x="184.3" y="27.2">01005</text>
<text x="184.3" y="28.4">25V</text>
<text x="184.3" y="29.7">±5%</text>
<text x="190.5" y="24.7">C1906</text>
<text x="190.5" y="25.9">0.1uF</text>
<text x="190.5" y="29.7">01005</text>
<text x="190.5" y="28.4">6.3V</text>
<text x="190.5" y="27.2">±10%</text>
<text x="51.1" y="34.4">L1912</text>
<text x="51.1" y="33.1">NM</text>
<text x="51.1" y="31.9">01005</text>
<text x="55.2" y="30.6">C1902</text>
<text x="55.7" y="33.1">±5%</text>
<text x="55.9" y="31.9">10pF</text>
<text x="66" y="34.4">L1902</text>
<text x="66" y="33.1">NM</text>
<text x="66" y="31.9">01005</text>
<text x="225.3" y="33.4">R1935</text>
<text x="225.3" y="34.6">7.5pF</text>
<text x="225.3" y="35.9">±0.25pF</text>
<text x="54.1" y="41.8">50V01005</text>
<text x="195.4" y="40.9">C1911</text>
<text x="201.7" y="40.9">C1912</text>
<text x="225.3" y="38.4">01005</text>
<text x="225.3" y="37.1">50V</text>
<text x="51.1" y="46.8">L1913</text>
<text x="51.1" y="45.6">NM</text>
<text x="51.1" y="44.3">01005</text>
<text x="55.2" y="43.1">C1903</text>
<text x="55.7" y="45.6">±5%</text>
<text x="55.9" y="44.3">10pF</text>
<text x="66" y="46.8">L1903</text>
<text x="66" y="45.6">NM</text>
<text x="66" y="44.3">01005</text>
<text x="195.4" y="42.1">100pF</text>
<text x="195.4" y="43.3">01005</text>
<text x="195.4" y="44.6">25V</text>
<text x="195.4" y="45.8">±5%</text>
<text x="201.7" y="42.1">0.1uF</text>
<text x="201.7" y="45.8">01005</text>
<text x="201.7" y="44.6">6.3V</text>
<text x="201.7" y="43.3">±10%</text>
<text x="78.5" y="53.9">C1917</text>
<text x="199.2" y="52">C1913 0.7nH</text>
<text x="74.2" y="59.5">L1918</text>
<text x="78.5" y="59">0.4nH</text>
<text x="89.2" y="59.5">L1919</text>
<text x="141.9" y="59.5">QPM6679</text>
<text x="196.2" y="57">L1904</text>
<text x="196.2" y="58.5">0.2pF</text>
<text x="196.7" y="59.5">01005</text>
<text x="199.2" y="54.5">±0.1nH 01005</text>
<text x="212.9" y="59.3">NM</text>
<text x="212.9" y="58">01005</text>
<text x="73.5" y="63.2">01005</text>
<text x="73.5" y="65.7">±0.1pF</text>
<text x="74.2" y="61">0.2pF</text>
<text x="74.7" y="64.5">50V</text>
<text x="78.5" y="60.6">±0.1nH</text>
<text x="78.5" y="62.3">01005</text>
<text x="89.2" y="61">6.8nH</text>
<text x="89.7" y="65.7">±3%</text>
<text x="89.7" y="63.2">01005</text>
<text x="196.7" y="61.1">50V</text>
<text x="196.7" y="62">±0.1pF</text>
<text x="212.9" y="60.5">L1905</text>
<text x="141.9" y="72">U1900-2</text>
<text x="195.4" y="72">L1906</text>
<text x="200.8" y="66.4">C1914</text>
<text x="202" y="71.5">0.2nH</text>
<text x="195.4" y="73.2">NM</text>
<text x="195.4" y="74.4">01005</text>
<text x="200.4" y="73.1">±0.1nH</text>
<text x="201.7" y="74.7">01005</text>
<text x="211.6" y="75.4">L1907</text>
<text x="211.6" y="74.2">NM</text>
<text x="211.6" y="73">01005</text>
<text x="201.7" y="83.8">R1936</text>
<text x="201.7" y="88.9">10pF</text>
<text x="197.9" y="92.9">L1908</text>
<text x="197.9" y="91.6">NM</text>
<text x="197.9" y="90.4">01005</text>
<text x="201.7" y="90.5">01005</text>
<text x="201.7" y="92.1">50V</text>
<text x="201.7" y="93.7">±5%</text>
<text x="211.6" y="92.9">L1920</text>
<text x="211.6" y="91.6">NM</text>
<text x="211.6" y="90.4">01005</text>
<text x="141.9" y="100.6">QPM6679</text>
<text x="201.7" y="100">R1937</text>
<text x="197.9" y="107.8">NM</text>
<text x="197.9" y="106.6">01005</text>
<text x="201.7" y="105.1">10pF</text>
<text x="201.7" y="106.7">01005</text>
<text x="211.6" y="107.8">NM</text>
<text x="211.6" y="106.6">01005</text>
<text x="197.9" y="109.1">L1909</text>
<text x="201.7" y="108.3">50V</text>
<text x="201.7" y="109.9">±5%</text>
<text x="211.6" y="109.1">L1921</text>
<text x="190.5" y="115.5">L1914</text>
<text x="190.5" y="119.3">10pF</text>
<text x="85.9" y="120.5">RT1900</text>
<text x="85.9" y="121.8">100Kohm</text>
<text x="85.9" y="123">±1%</text>
<text x="85.9" y="124.2">0201</text>
<text x="95.9" y="121.8">C1901</text>
<text x="95.9" y="123">NM</text>
<text x="95.9" y="124.2">01005</text>
<text x="185.5" y="125.2">L1910</text>
<text x="185.5" y="124">NM</text>
<text x="185.5" y="122.7">01005</text>
<text x="190.5" y="120.5">01005</text>
<text x="190.5" y="121.8">50V</text>
<text x="190.5" y="123">±5%</text>
<text x="197.9" y="125.2">L1915</text>
<text x="197.9" y="124">NM</text>
<text x="197.9" y="122.7">01005</text>
<text x="190.5" y="149.1">L1916</text>
<text x="185.5" y="155.1">01005</text>
<text x="190.5" y="152.9">10pF</text>
<text x="190.5" y="154.1">01005</text>
<text x="190.5" y="155.3">50V</text>
<text x="185.5" y="157.6">L1911</text>
<text x="185.5" y="156.3">NM</text>
<text x="190.5" y="156.6">±5%</text>
<text x="200.4" y="158.8">L1917</text>
<text x="200.4" y="157.6">NM</text>
<text x="200.4" y="156.3">01005</text>
</g>
<g font-size="1.1" fill="#004080">
<text x="151" y="26.6">VDD_LNA</text>
<text x="152.9" y="29.1">VBIAS</text>
<text x="150.8" y="31.6">VCC_UHB</text>
<text x="150.8" y="32.9">RESERVE</text>
<text x="151.8" y="35.4">RX_CLK</text>
<text x="142.5" y="40.3">TX_CLK</text>
<text x="142.5" y="41.6">TX_DATA</text>
<text x="151" y="36.6">RX_DATA</text>
<text x="152.1" y="40.3">VIO_RX</text>
<text x="142.5" y="45.3">VIO_TX</text>
<text x="142.5" y="47.8">TX_N77_IN</text>
<text x="153.3" y="44.1">ANT1</text>
<text x="153.3" y="45.3">ANT2</text>
<text x="142.5" y="49">TX_N79_IN</text>
<text x="142.5" y="51.5">SRS_OUT</text>
<text x="152.6" y="49">OUT_1</text>
<text x="152.6" y="50.3">OUT_2</text>
<text x="152.6" y="51.5">OUT_3</text>
<text x="152.6" y="52.8">OUT_4</text>
<text x="142.5" y="54">SRS_IN</text>
<text x="142.5" y="56.5">FBRX_IN</text>
<text x="150.2" y="56.5">FBRX_OUT</text>
<text x="142.5" y="75.2">GND</text>
<text x="142.5" y="76.4">GND</text>
<text x="142.5" y="77.7">GND</text>
<text x="153.7" y="75.2">GND</text>
<text x="153.7" y="76.4">GND</text>
<text x="153.7" y="77.7">GND</text>
<text x="142.5" y="78.9">GND</text>
<text x="142.5" y="80.2">GND</text>
<text x="142.5" y="81.4">GND</text>
<text x="142.5" y="82.7">GND</text>
<text x="142.5" y="83.9">GND</text>
<text x="153.7" y="78.9">GND</text>
<text x="153.7" y="80.2">GND</text>
<text x="153.7" y="81.4">GND</text>
<text x="153.7" y="82.7">GND</text>
<text x="153.7" y="83.9">GND</text>
<text x="142.5" y="85.2">GND</text>
<text x="142.5" y="86.4">GND</text>
<text x="142.5" y="87.6">GND</text>
<text x="142.5" y="88.9">GND</text>
<text x="153.7" y="85.2">GND</text>
<text x="153.7" y="86.4">GND</text>
<text x="153.7" y="87.6">GND</text>
<text x="153.7" y="88.9">GND</text>
<text x="142.5" y="90.1">GND</text>
<text x="142.5" y="91.4">GND</text>
<text x="142.5" y="92.6">GND</text>
<text x="142.5" y="93.9">GND</text>
<text x="142.5" y="95.1">GND</text>
<text x="153.7" y="90.1">GND</text>
<text x="153.7" y="91.4">GND</text>
<text x="153.7" y="92.6">GND</text>
<text x="153.7" y="93.9">GND</text>
<text x="153.7" y="95.1">GND</text>
<text x="142.5" y="96.4">GND</text>
<text x="142.5" y="97.6">GND</text>
<text x="153.7" y="96.4">GND</text>
</g>
<g font-size="1.1" fill="#000040">
<text x="91" y="41.5">SDR1_RFFE1_DATA</text>
<text x="168.1" y="36.5">SDR1_RFFE0_DATA</text>
<text x="51.2" y="56.4">U6679_SRS_OUT</text>
<text x="103.1" y="56.3">NR_PA_FBRX</text>
<text x="51.2" y="71.3">U6679_SRS_IN</text>
<text x="114.3" y="118.5">PA_THERM1</text>
</g>
<g font-size=".9">
<text x="30.1" y="1">5</text>
<text x="87.8" y="1">4</text>
<text x="145.5" y="1">3</text>
<text x="203.2" y="1">2</text>
<text x="260.9" y="1">1</text>
<text x=".4" y="27.5">D</text>
<text x="290.1" y="27.5">D</text>
<text x=".4" y="78.3">C</text>
<text x="290.1" y="78.3">C</text>
<text x=".4" y="129.1">B</text>
<text x="290.1" y="129.1">B</text>
<text x=".4" y="179.9">A</text>
<text x="290.1" y="179.9">A</text>
<text x="30.1" y="205.4">5</text>
<text x="87.8" y="205.4">4</text>
<text x="145.5" y="205.4">3</text>
<text x="203.2" y="205.4">2</text>
<text x="260.9" y="205.4">1</text>
</g>
</svg>
